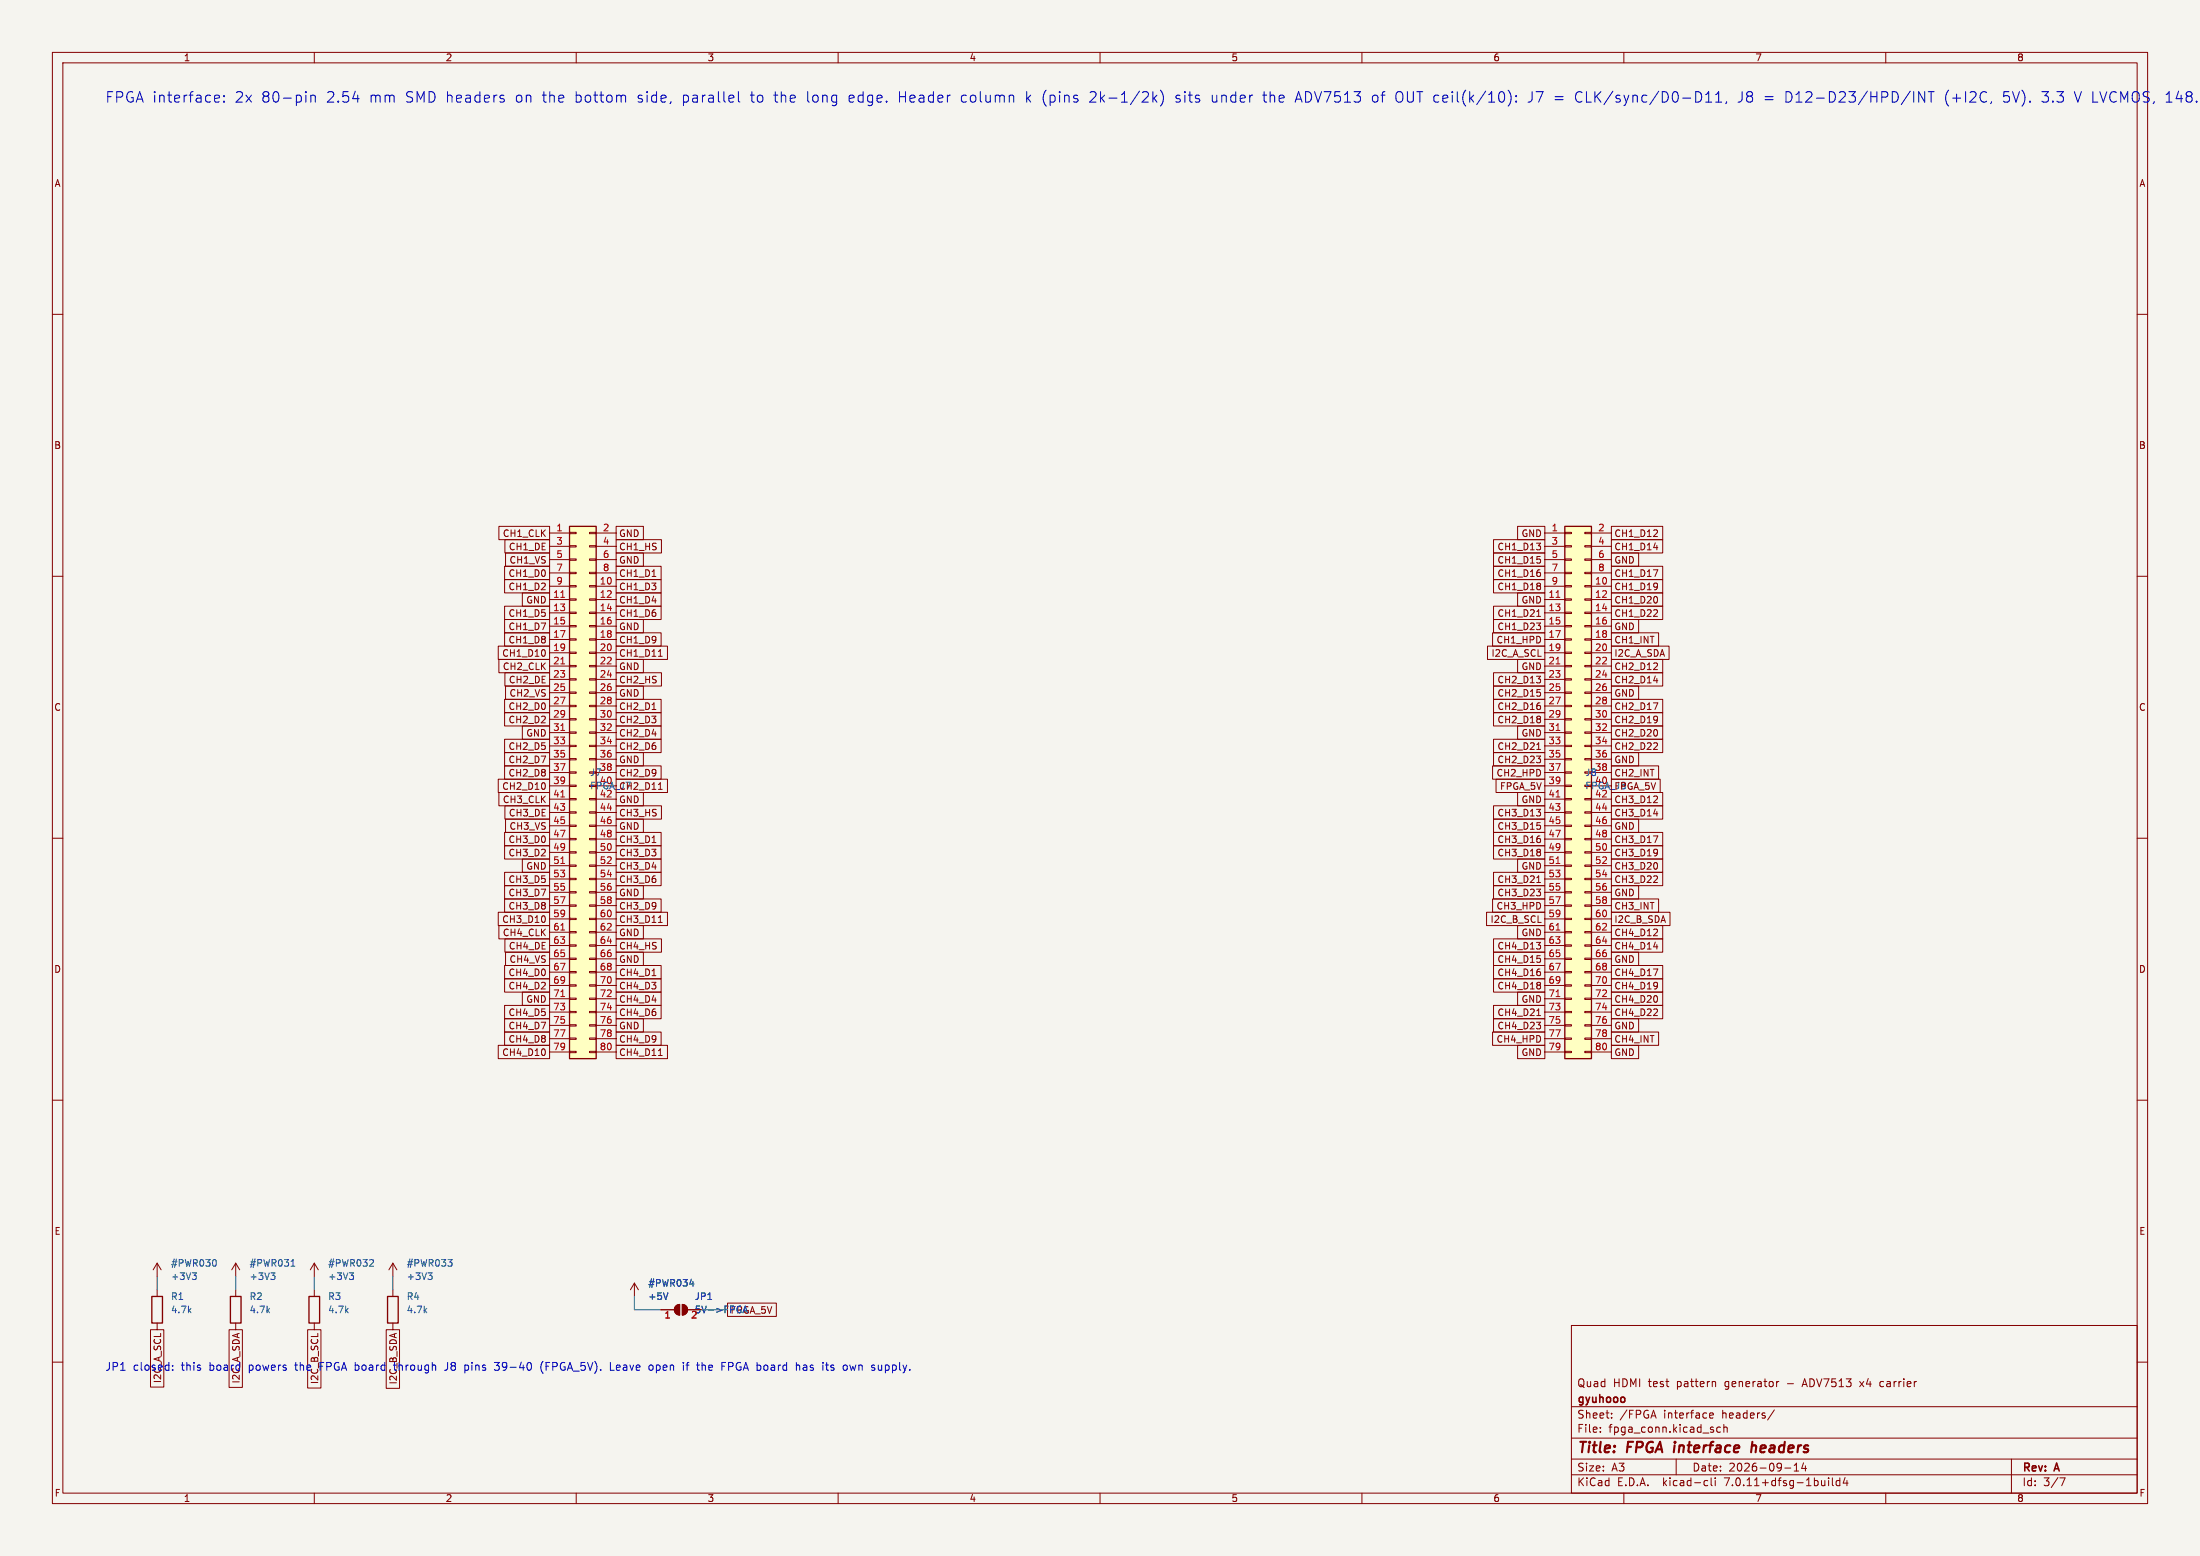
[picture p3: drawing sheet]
<svg xmlns="http://www.w3.org/2000/svg" width="420mm" height="297mm" viewBox="0 0 420 297" stroke-linecap="round" stroke-linejoin="round" font-family="sans-serif">
<path d="M0 0h420v297h-420z" fill="#f5f4ef" stroke="#f5f4ef" stroke-width=".19"/>
<g fill="none" stroke="#840000" stroke-width=".19">
<path d="M10 10h400v277h-400zM12 12h396v273h-396zM60 10v2M110 10v2M160 10v2M210 10v2M260 10v2M310 10v2M360 10v2M10 60h2M408 60h2M10 110h2"/>
<path d="M95.2 100.5h9.7v2.5h-9.7zM96.3 115.7h8.6v2.6h-8.6zM96.3 108.1h8.6v2.5h-8.6zM96.3 110.6h8.6v2.6h-8.6zM96.3 118.2h8.6v2.6h-8.6zM96.4 103h8.5v2.6h-8.5zM96.5 105.5h8.4v2.6h-8.4zM99.7 113.2h5.2v2.5h-5.2zM104.9 101.7h3.8M104.9 111.9h3.8M104.9 114.4h3.8M104.9 117h3.8"/>
<path d="M104.9 119.5h3.8M104.9 104.3h3.8M104.9 106.8h3.8M104.9 109.4h3.8M108.7 119.4h1.3v.2h-1.3zM108.7 116.9h1.3v.2h-1.3zM108.7 114.3h1.3v.3h-1.3zM108.7 111.8h1.3v.2h-1.3zM108.7 109.2h1.3v.3h-1.3zM108.7 106.7h1.3v.2h-1.3zM108.7 104.2h1.3v.2h-1.3zM108.7 101.6h1.3v.3h-1.3z"/>
<path d="M112.5 119.4h1.3v.2h-1.3zM112.5 116.9h1.3v.2h-1.3zM112.5 114.3h1.3v.3h-1.3zM112.5 111.8h1.3v.2h-1.3zM112.5 109.2h1.3v.3h-1.3zM112.5 106.7h1.3v.2h-1.3zM112.5 104.2h1.3v.2h-1.3zM112.5 101.6h1.3v.3h-1.3zM113.8 101.7h3.8M113.8 111.9h3.8M113.8 114.4h3.8M113.8 117h3.8"/>
<path d="M113.8 119.5h3.8M113.8 104.3h3.8M113.8 106.8h3.8M113.8 109.4h3.8M117.6 100.5h5.2v2.5h-5.2zM117.6 103h8.7v2.6h-8.7zM117.6 105.5h5.2v2.6h-5.2zM117.6 118.2h5.2v2.6h-5.2zM117.6 108.1h8.6v2.5h-8.6zM117.6 110.6h8.6v2.6h-8.6zM117.6 113.2h8.6v2.5h-8.6zM117.6 115.7h8.6v2.6h-8.6z"/>
<path d="M124.5 110h.7M285.1 110.6h9.8v2.6h-9.8zM285.1 115.7h9.8v2.6h-9.8zM285.1 118.2h9.8v2.6h-9.8zM285.1 103h9.8v2.6h-9.8zM285.1 105.5h9.8v2.6h-9.8zM285.1 108.1h9.8v2.5h-9.8zM289.7 113.2h5.2v2.5h-5.2zM289.7 100.5h5.2v2.5h-5.2zM293.3 118.9h.8l-.4 .5M293.3 103.7h.8l-.4 .5M293.4 117.7h.7"/>
<path d="M294 104.3v.5M294 106.8v.6M294 109.4v.5M294 111.4v.3M294 112v.4M294 119.5v.6M294.9 101.7h3.8M294.9 111.9h3.8M294.9 114.4h3.8M294.9 117h3.8M294.9 119.5h3.8M294.9 104.3h3.8"/>
<path d="M294.9 106.8h3.8M294.9 109.4h3.8M298.7 119.4h1.3v.2h-1.3zM298.7 116.9h1.3v.2h-1.3zM298.7 114.3h1.3v.3h-1.3zM298.7 111.8h1.3v.2h-1.3zM298.7 109.2h1.3v.3h-1.3zM298.7 106.7h1.3v.2h-1.3zM298.7 104.2h1.3v.2h-1.3zM298.7 101.6h1.3v.3h-1.3zM302.5 119.4h1.3v.2h-1.3zM302.5 116.9h1.3v.2h-1.3z"/>
<path d="M302.5 114.3h1.3v.3h-1.3zM302.5 111.8h1.3v.2h-1.3zM302.5 109.2h1.3v.3h-1.3zM302.5 106.7h1.3v.2h-1.3zM302.5 104.2h1.3v.2h-1.3zM302.5 101.6h1.3v.3h-1.3zM303.8 101.7h3.8M303.8 111.9h3.8M303.8 114.4h3.8M303.8 117h3.8M303.8 119.5h3.8M303.8 104.3h3.8"/>
<path d="M303.8 106.8h3.8M303.8 109.4h3.8M307.6 110.6h9.8v2.6h-9.8zM307.6 113.2h9.8v2.5h-9.8zM307.6 115.7h9.8v2.6h-9.8zM307.6 118.2h5.2v2.6h-5.2zM307.6 108.1h9.8v2.5h-9.8zM307.6 100.5h9.8v2.5h-9.8zM307.6 103h9.8v2.6h-9.8zM307.6 105.5h5.2v2.6h-5.2zM315.6 117.7h.8M315.6 108.8h.9l-.6 1.2"/>
<path d="M315.6 102.4h.8M315.7 104.5h.8M316.4 101.3v.4M316.4 111.4v.9M316.4 114.1v.8M316.4 116.5v.4M316.4 111.8v.2M408 110h2M95.1 123.3h9.8v2.6h-9.8zM95.2 125.9h9.7v2.5h-9.7zM96.3 133.5h8.6v2.5h-8.6zM96.3 120.8h8.6v2.5h-8.6z"/>
<path d="M96.3 136h8.6v2.6h-8.6zM96.4 128.4h8.5v2.6h-8.5zM96.5 130.9h8.4v2.6h-8.4zM99.7 138.6h5.2v2.5h-5.2zM104 124.2v.8M104.9 122.1h3.8M104.9 124.6h3.8M104.9 127.1h3.8M104.9 129.7h3.8M104.9 132.2h3.8M104.9 134.8h3.8M104.9 137.3h3.8"/>
<path d="M104.9 139.8h3.8M108.7 139.7h1.3v.3h-1.3zM108.7 137.2h1.3v.2h-1.3zM108.7 134.6h1.3v.3h-1.3zM108.7 132.1h1.3v.2h-1.3zM108.7 129.6h1.3v.2h-1.3zM108.7 127h1.3v.3h-1.3zM108.7 124.5h1.3v.2h-1.3zM108.7 121.9h1.3v.3h-1.3zM112.5 139.7h1.3v.3h-1.3zM112.5 137.2h1.3v.2h-1.3zM112.5 134.6h1.3v.3h-1.3z"/>
<path d="M112.5 132.1h1.3v.2h-1.3zM112.5 129.6h1.3v.2h-1.3zM112.5 127h1.3v.3h-1.3zM112.5 124.5h1.3v.2h-1.3zM112.5 121.9h1.3v.3h-1.3zM113.8 122.1h3.8M113.8 124.6h3.8M113.8 127.1h3.8M113.8 129.7h3.8M113.8 132.2h3.8M113.8 134.8h3.8M113.8 137.3h3.8"/>
<path d="M113.8 139.8h3.8M117.6 120.8h8.6v2.5h-8.6zM117.6 123.3h9.8v2.6h-9.8zM117.6 125.9h5.2v2.5h-5.2zM117.6 128.4h8.7v2.6h-8.7zM117.6 130.9h5.2v2.6h-5.2zM117.6 133.5h8.6v2.5h-8.6zM117.6 136h8.6v2.6h-8.6zM117.6 138.6h8.6v2.5h-8.6zM124.5 135.4h.7M125.7 125.3h.7M284 123.3h10.9v2.6h-10.9z"/>
<path d="M284.9 120.8h10v2.5h-10zM285.1 133.5h9.8v2.5h-9.8zM285.1 136h9.8v2.6h-9.8zM285.1 130.9h9.8v2.6h-9.8zM285.1 128.4h9.8v2.6h-9.8zM289.7 138.6h5.2v2.5h-5.2zM289.7 125.9h5.2v2.5h-5.2zM293.3 129.1h.8l-.4 .5M294 134.8v.5M294 129.7v.5M294 132.2v.6M294 136.8v.3"/>
<path d="M294 137.4v.4M294.9 122.1h3.8M294.9 124.6h3.8M294.9 127.1h3.8M294.9 129.7h3.8M294.9 132.2h3.8M294.9 134.8h3.8M294.9 137.3h3.8M294.9 139.8h3.8M298.7 139.7h1.3v.3h-1.3zM298.7 137.2h1.3v.2h-1.3zM298.7 134.6h1.3v.3h-1.3z"/>
<path d="M298.7 132.1h1.3v.2h-1.3zM298.7 129.6h1.3v.2h-1.3zM298.7 127h1.3v.3h-1.3zM298.7 124.5h1.3v.2h-1.3zM298.7 121.9h1.3v.3h-1.3zM302.5 139.7h1.3v.3h-1.3zM302.5 137.2h1.3v.2h-1.3zM302.5 134.6h1.3v.3h-1.3zM302.5 132.1h1.3v.2h-1.3zM302.5 129.6h1.3v.2h-1.3zM302.5 127h1.3v.3h-1.3zM302.5 124.5h1.3v.2h-1.3z"/>
<path d="M302.5 121.9h1.3v.3h-1.3zM303.8 122.1h3.8M303.8 124.6h3.8M303.8 127.1h3.8M303.8 129.7h3.8M303.8 132.2h3.8M303.8 134.8h3.8M303.8 137.3h3.8M303.8 139.8h3.8M307.6 133.5h9.8v2.5h-9.8zM307.6 130.9h5.2v2.6h-5.2zM307.6 128.4h9.8v2.6h-9.8z"/>
<path d="M307.6 136h9.8v2.6h-9.8zM307.6 138.6h9.8v2.5h-9.8zM307.6 120.8h9v2.5h-9zM307.6 123.3h11v2.6h-11zM307.6 125.9h9.8v2.5h-9.8zM315.6 134.2h.9l-.6 1.2M315.6 127.8h.8M315.7 129.9h.8M316.4 136.8v.9M316.4 126.7v.4M316.4 139.5v.8M316.4 137.2v.2"/>
<path d="M10 160h2M95.1 148.7h9.8v2.6h-9.8zM95.2 151.3h9.7v2.5h-9.7zM96.3 141.1h8.6v2.6h-8.6zM96.3 143.6h8.6v2.6h-8.6zM96.3 146.2h8.6v2.5h-8.6zM96.3 158.9h8.6v2.5h-8.6zM96.4 153.8h8.5v2.6h-8.5zM96.5 156.3h8.4v2.6h-8.4zM104 149.6v.8M104.9 142.4h3.8M104.9 144.9h3.8"/>
<path d="M104.9 147.5h3.8M104.9 150h3.8M104.9 152.5h3.8M104.9 155.1h3.8M104.9 157.6h3.8M108.7 157.5h1.3v.2h-1.3zM108.7 155h1.3v.2h-1.3zM108.7 152.4h1.3v.3h-1.3zM108.7 149.9h1.3v.2h-1.3zM108.7 147.3h1.3v.3h-1.3zM108.7 144.8h1.3v.2h-1.3zM108.7 142.3h1.3v.2h-1.3z"/>
<path d="M112.5 157.5h1.3v.2h-1.3zM112.5 155h1.3v.2h-1.3zM112.5 152.4h1.3v.3h-1.3zM112.5 144.8h1.3v.2h-1.3zM112.5 142.3h1.3v.2h-1.3zM113.8 142.4h3.8M113.8 144.9h3.8M113.8 147.5h3.8M113.8 150h3.8M113.8 152.5h3.8M113.8 155.1h3.8M113.8 157.6h3.8"/>
<path d="M117.6 143.6h5.2v2.6h-5.2zM117.6 146.2h8.6v2.5h-8.6zM117.6 141.1h8.6v2.6h-8.6zM117.6 158.9h8.6v2.5h-8.6zM117.6 156.3h5.2v2.6h-5.2zM117.6 153.8h8.7v2.6h-8.7zM117.6 151.3h5.2v2.5h-5.2zM117.6 148.7h9.8v2.6h-9.8zM125.7 150.7h.7M284.9 146.2h10v2.5h-10zM285.1 143.6h9.8v2.6h-9.8zM285.1 141.1h9.8v2.6h-9.8z"/>
<path d="M285.1 153.8h9.8v2.6h-9.8zM285.1 156.3h9.8v2.6h-9.8zM285.1 158.9h9.8v2.5h-9.8zM285.6 148.7h9.3v2.6h-9.3zM289.7 151.3h5.2v2.5h-5.2zM293.3 144.3h.8l-.4 .5M293.3 154.5h.8l-.4 .5M293.4 143.1h.7M294 144.9v.6M294 155.1v.5M294 157.6v.6M294.9 142.4h3.8"/>
<path d="M294.9 144.9h3.8M294.9 147.5h3.8M294.9 150h3.8M294.9 152.5h3.8M294.9 155.1h3.8M294.9 157.6h3.8M298.7 157.5h1.3v.2h-1.3zM298.7 155h1.3v.2h-1.3zM298.7 152.4h1.3v.3h-1.3zM298.7 149.9h1.3v.2h-1.3zM298.7 147.3h1.3v.3h-1.3zM298.7 144.8h1.3v.2h-1.3z"/>
<path d="M298.7 142.3h1.3v.2h-1.3zM302.5 157.5h1.3v.2h-1.3zM302.5 155h1.3v.2h-1.3zM302.5 152.4h1.3v.3h-1.3zM302.5 144.8h1.3v.2h-1.3zM302.5 142.3h1.3v.2h-1.3zM303.8 142.4h3.8M303.8 144.9h3.8M303.8 147.5h3.8M303.8 150h3.8M303.8 152.5h3.8M303.8 155.1h3.8"/>
<path d="M303.8 157.6h3.8M307.6 156.3h5.2v2.6h-5.2zM307.6 146.2h9v2.5h-9zM307.6 141.1h9.8v2.6h-9.8zM307.6 143.6h5.2v2.6h-5.2zM307.6 148.7h9.3v2.6h-9.3zM307.6 151.3h9.8v2.5h-9.8zM307.6 153.8h9.8v2.6h-9.8zM307.6 158.9h9.8v2.5h-9.8zM315.6 143.1h.8M315.6 153.2h.8M315.6 159.6h.9l-.6 1.2"/>
<path d="M315.7 155.3h.8M316.4 141.9v.4M316.4 152.1v.4M408 160h2M95.1 174.1h9.8v2.6h-9.8zM95.2 176.7h9.7v2.5h-9.7zM96.3 161.4h8.6v2.6h-8.6zM96.3 166.5h8.6v2.6h-8.6zM96.3 169h8.6v2.6h-8.6zM96.3 171.6h8.6v2.5h-8.6zM96.4 179.2h8.5v2.6h-8.5zM99.7 164h5.2v2.5h-5.2z"/>
<path d="M104 175v.8M104.9 160.2h3.8M104.9 162.7h3.8M104.9 165.2h3.8M104.9 167.8h3.8M104.9 170.3h3.8M104.9 172.9h3.8M104.9 175.4h3.8M104.9 177.9h3.8M108.7 177.8h1.3v.3h-1.3zM108.7 175.3h1.3v.2h-1.3zM108.7 172.7h1.3v.3h-1.3z"/>
<path d="M108.7 170.2h1.3v.2h-1.3zM108.7 167.7h1.3v.2h-1.3zM108.7 165.1h1.3v.3h-1.3zM108.7 162.6h1.3v.2h-1.3zM108.7 160h1.3v.3h-1.3zM112.5 177.8h1.3v.3h-1.3zM112.5 175.3h1.3v.2h-1.3zM112.5 172.7h1.3v.3h-1.3zM112.5 170.2h1.3v.2h-1.3zM112.5 167.7h1.3v.2h-1.3zM112.5 165.1h1.3v.3h-1.3zM112.5 162.6h1.3v.2h-1.3z"/>
<path d="M112.5 160h1.3v.3h-1.3zM113.8 160.2h3.8M113.8 162.7h3.8M113.8 165.2h3.8M113.8 167.8h3.8M113.8 170.3h3.8M113.8 172.9h3.8M113.8 175.4h3.8M113.8 177.9h3.8M117.6 176.7h5.2v2.5h-5.2zM117.6 179.2h8.7v2.6h-8.7zM117.6 169h5.2v2.6h-5.2z"/>
<path d="M117.6 164h8.6v2.5h-8.6zM117.6 161.4h8.6v2.6h-8.6zM117.6 166.5h8.6v2.6h-8.6zM117.6 171.6h8.6v2.5h-8.6zM117.6 174.1h9.8v2.6h-9.8zM124.5 160.8h.7M125.7 176.1h.7M283.8 174.1h11.1v2.6h-11.1zM284.9 171.6h10v2.5h-10zM285.1 161.4h9.8v2.6h-9.8zM285.1 166.5h9.8v2.6h-9.8zM285.1 169h9.8v2.6h-9.8z"/>
<path d="M285.1 179.2h9.8v2.6h-9.8zM289.7 164h5.2v2.5h-5.2zM289.7 176.7h5.2v2.5h-5.2zM293.3 169.7h.8l-.4 .5M293.3 179.9h.8l-.4 .5M293.4 168.5h.7M294 160.2v.5M294 162.2v.3M294 162.8v.4M294 170.3v.6M294.9 160.2h3.8M294.9 162.7h3.8"/>
<path d="M294.9 165.2h3.8M294.9 167.8h3.8M294.9 170.3h3.8M294.9 172.9h3.8M294.9 175.4h3.8M294.9 177.9h3.8M298.7 177.8h1.3v.3h-1.3zM298.7 175.3h1.3v.2h-1.3zM298.7 172.7h1.3v.3h-1.3zM298.7 170.2h1.3v.2h-1.3zM298.7 167.7h1.3v.2h-1.3zM298.7 165.1h1.3v.3h-1.3z"/>
<path d="M298.7 162.6h1.3v.2h-1.3zM298.7 160h1.3v.3h-1.3zM302.5 177.8h1.3v.3h-1.3zM302.5 175.3h1.3v.2h-1.3zM302.5 172.7h1.3v.3h-1.3zM302.5 170.2h1.3v.2h-1.3zM302.5 167.7h1.3v.2h-1.3zM302.5 165.1h1.3v.3h-1.3zM302.5 162.6h1.3v.2h-1.3zM302.5 160h1.3v.3h-1.3zM303.8 160.2h3.8M303.8 162.7h3.8"/>
<path d="M303.8 165.2h3.8M303.8 167.8h3.8M303.8 170.3h3.8M303.8 172.9h3.8M303.8 175.4h3.8M303.8 177.9h3.8M307.6 161.4h9.8v2.6h-9.8zM307.6 164h9.8v2.5h-9.8zM307.6 166.5h9.8v2.6h-9.8zM307.6 169h5.2v2.6h-5.2zM307.6 171.6h9v2.5h-9zM307.6 174.1h11.2v2.6h-11.2z"/>
<path d="M307.6 176.7h9.8v2.5h-9.8zM307.6 179.2h9.8v2.6h-9.8zM315.6 168.5h.8M315.6 178.6h.8M316.4 162.2v.9M316.4 164.9v.8M316.4 167.3v.4M316.4 177.5v.4M316.4 162.6v.2M95.1 199.5h9.8v2.6h-9.8zM96.3 191.9h8.6v2.6h-8.6zM96.3 194.4h8.6v2.6h-8.6z"/>
<path d="M96.3 197h8.6v2.5h-8.6zM96.3 186.8h8.6v2.6h-8.6zM96.3 184.3h8.6v2.5h-8.6zM96.5 181.7h8.4v2.6h-8.4zM99.7 189.4h5.2v2.5h-5.2zM104.9 180.5h3.8M104.9 183h3.8M104.9 185.6h3.8M104.9 188.1h3.8M104.9 190.6h3.8M104.9 193.2h3.8M104.9 195.7h3.8"/>
<path d="M104.9 198.3h3.8M108.7 198.1h1.3v.3h-1.3zM108.7 195.6h1.3v.2h-1.3zM108.7 193.1h1.3v.2h-1.3zM108.7 190.5h1.3v.3h-1.3zM108.7 188h1.3v.2h-1.3zM108.7 185.4h1.3v.3h-1.3zM108.7 182.9h1.3v.2h-1.3zM108.7 180.4h1.3v.2h-1.3zM112.5 198.1h1.3v.3h-1.3zM112.5 195.6h1.3v.2h-1.3zM112.5 193.1h1.3v.2h-1.3z"/>
<path d="M112.5 190.5h1.3v.3h-1.3zM112.5 188h1.3v.2h-1.3zM112.5 185.4h1.3v.3h-1.3zM112.5 182.9h1.3v.2h-1.3zM112.5 180.4h1.3v.2h-1.3zM113.8 180.5h3.8M113.8 183h3.8M113.8 185.6h3.8M113.8 188.1h3.8M113.8 190.6h3.8M113.8 193.2h3.8M113.8 195.7h3.8"/>
<path d="M113.8 198.3h3.8M117.6 194.4h5.2v2.6h-5.2zM117.6 181.7h5.2v2.6h-5.2zM117.6 184.3h8.6v2.5h-8.6zM117.6 186.8h8.6v2.6h-8.6zM117.6 189.4h8.6v2.5h-8.6zM117.6 191.9h8.6v2.6h-8.6zM117.6 197h8.6v2.5h-8.6zM117.6 199.5h9.8v2.6h-9.8zM124.5 186.2h.7M284.9 197h10v2.5h-10zM285.1 191.9h9.8v2.6h-9.8z"/>
<path d="M285.1 194.4h9.8v2.6h-9.8zM285.1 186.8h9.8v2.6h-9.8zM285.1 181.7h9.8v2.6h-9.8zM285.1 184.3h9.8v2.5h-9.8zM289.7 189.4h5.2v2.5h-5.2zM289.7 199.5h5.2v2.6h-5.2zM293.3 195.1h.8l-.4 .5M293.4 193.9h.7M294 180.5v.5M294 183v.6M294 185.6v.5M294 187.6v.3"/>
<path d="M294 188.2v.4M294 195.7v.6M294.9 180.5h3.8M294.9 183h3.8M294.9 185.6h3.8M294.9 188.1h3.8M294.9 190.6h3.8M294.9 193.2h3.8M294.9 195.7h3.8M294.9 198.3h3.8M298.7 198.1h1.3v.3h-1.3zM298.7 195.6h1.3v.2h-1.3z"/>
<path d="M298.7 193.1h1.3v.2h-1.3zM298.7 190.5h1.3v.3h-1.3zM298.7 188h1.3v.2h-1.3zM298.7 185.4h1.3v.3h-1.3zM298.7 182.9h1.3v.2h-1.3zM298.7 180.4h1.3v.2h-1.3zM302.5 198.1h1.3v.3h-1.3zM302.5 195.6h1.3v.2h-1.3zM302.5 193.1h1.3v.2h-1.3zM302.5 190.5h1.3v.3h-1.3zM302.5 188h1.3v.2h-1.3zM302.5 185.4h1.3v.3h-1.3z"/>
<path d="M302.5 182.9h1.3v.2h-1.3zM302.5 180.4h1.3v.2h-1.3zM303.8 180.5h3.8M303.8 183h3.8M303.8 185.6h3.8M303.8 188.1h3.8M303.8 190.6h3.8M303.8 193.2h3.8M303.8 195.7h3.8M303.8 198.3h3.8M307.6 197h9v2.5h-9zM307.6 184.3h9.8v2.5h-9.8z"/>
<path d="M307.6 186.8h9.8v2.6h-9.8zM307.6 189.4h9.8v2.5h-9.8zM307.6 191.9h9.8v2.6h-9.8zM307.6 194.4h5.2v2.6h-5.2zM307.6 199.5h5.2v2.6h-5.2zM307.6 181.7h5.2v2.6h-5.2zM315.6 193.9h.8M315.6 185h.9l-.6 1.2M315.7 180.7h.8M316.4 187.6v.9M316.4 190.3v.8M316.4 192.7v.4"/>
<path d="M316.4 188v.2M10 210h2M104 200.4v.8M104.9 200.8h3.8M108.7 200.7h1.3v.2h-1.3zM112.5 200.7h1.3v.2h-1.3zM113.8 200.8h3.8M125.7 201.5h.7M294.9 200.8h3.8M298.7 200.7h1.3v.2h-1.3zM302.5 200.7h1.3v.2h-1.3zM303.8 200.8h3.8"/>
<path d="M408 210h2M10 260h2M28.7 253.8h2.6v11h-2.6zM30 241.1v2.6M30 246.2v1.3M30 252.5v1.3M30 241.1l-.8 1.3M30 241.1l.8 1.3M43.7 253.8h2.6v11h-2.6zM45 241.1v2.6M45 246.2v1.3M45 252.5v1.3"/>
<path d="M45 241.1l-.8 1.3M45 241.1l.8 1.3M58.7 253.8h2.6v11.1h-2.6zM60 241.1v2.6M60 246.2v1.3M60 252.5v1.3M60 241.1l-.8 1.3M60 241.1l.8 1.3M73.7 253.8h2.6v11.2h-2.6zM75 241.1v2.6M75 246.2v1.3M75 252.5v1.3"/>
<path d="M75 241.1l-.8 1.3M75 241.1l.8 1.3M121.1 244.9l-.8 1.3M121.1 244.9v2.6M121.1 244.9l.8 1.3M126.2 250h2.5M129.1 249.3l.6-.3v2a1.02 1.02 0 0 1-.9-.6 1.02 1.02 0 0 1 .3-1.1zM130.3 249a1.02 1.02 0 0 1 1 1 1.02 1.02 0 0 1-1 1zM131.3 250h2.5M138.9 248.7h9.3v2.6h-9.3zM300 253h108v32h-108zM408 260h2"/>
<path d="M300 278.5h108M300 274.5h108M300 268.5h108M305.5 273.2v.2M305.5 272.5v.1M307.7 270.5v.2M307.7 269.8v.1M320 278.5v3M326.4 270.2l.7-.2-.1-.2-.4-.1-.2 .2v.7h.6M327.3 263.7l.2 .2v.8M328.4 272.5l-.4-.1-.3 .3 .2 .6h.5M329.1 272.5l.2-.1 .4 .1v.9"/>
<path d="M329.1 271.9v1.5M338.7 269.1l-1.3 1.9M339.6 263.7l-.3 .1-.1 .2M342.5 279.7l.4-.4v1.5M344.3 279.2l-.4 1.1h1M344.7 279.8v1M355 263.7l.8 1M355.8 263.7l-.8 1M359.2 263.7l-.3 .3v.4l.3 .3M384 278.5v6.5M60 285v2M110 285v2"/>
<path d="M160 285v2M210 285v2M260 285v2M300 281.5h108M310 285v2M325.6 282.6l.4 .1M326 283.5l-.4 .1M326.7 282.1v1.3l.2 .2M327.4 282.1v.1M327.4 282.6v1M340.7 280.2h1.2M342.5 280.8h.9"/>
<path d="M349.1 282.1v.1M349.1 282.6v1M349.8 282.1v1.3l.2 .2M351.2 282.7l-.4-.1-.3 .3 .2 .6h.5M351.2 282.1v1.5M352.2 282l-.3 1.1h.9M352.6 282.6v1M360 285v2M393.2 282.1h1l-.6 1.5"/>
</g>
<path d="M319.7 275.9l-.2 1.3M334.5 275.2l-.2 2M335.2 276a.57 .57 0 0 0-.8 .1M335.3 276.2l-.2 1" fill="none" stroke="#840000" stroke-width=".4"/>
<path d="M108.7 100.5h5.1v101.6h-5.1zM298.7 100.5h5.1v101.6h-5.1zM29 247.5h2v5h-2zM44 247.5h2v5h-2zM59 247.5h2v5h-2zM74 247.5h2v5h-2z" fill="none" stroke="#840000" stroke-width=".25"/>
<g fill="none" stroke="#006464" stroke-width=".19">
<path d="M36.7 243h.8l-.4 .4M37.2 243.4l.3 .3v.3l-.3 .2M41.1 240.5l.2 .4-.2 .7M51.7 243h.8l-.4 .4M52.2 243.4l.3 .3v.3l-.3 .2M55.6 241.7h.7M55.8 240.6l.1-.2v1.3M66.7 243h.8l-.4 .4M67.2 243.4l.3 .3v.3l-.3 .2M71.1 240.4l.2 .3-.1 .3-.7 .7h.8M81.7 243h.8l-.4 .4M82.2 243.4l.3 .3v.3l-.3 .2"/>
<path d="M85.5 240.4h.8l-.4 .5M86.1 240.9l.2 .2v.3l-.2 .3M127.5 246.8l-.4 1.2M131.7 245.1h.8M132.3 244.7v.8"/>
</g>
<g fill="#840000" stroke="#840000" stroke-width=".19">
<path d="M129.1 249.3l.6-.3v2a1.02 1.02 0 0 1-.9-.6 1.02 1.02 0 0 1 .3-1.1z"/>
<path d="M130.3 249a1.02 1.02 0 0 1 1 1 1.02 1.02 0 0 1-1 1z"/>
</g>
<g fill="#ffffc2" stroke="#ffffc2" stroke-width=".19">
<path d="M108.7 100.5h5.1v101.6h-5.1z"/>
<path d="M298.7 100.5h5.1v101.6h-5.1z"/>
</g>
<g fill="none" stroke="#a90000" stroke-width=".19">
<path d="M107.1 114h.7M297.1 114h.7M107.1 126.7h.7M107.1 139.4h.7M297.1 126.7h.7M297.1 139.4h.7M107.1 152.1h.7M297.1 152.1h.7M107.1 164.8h.7M107.1 177.5h.7M297.1 164.8h.7M297.1 177.5h.7"/>
<path d="M107.1 190.2h.7M297.1 190.2h.7"/>
</g>
<g fill="none" stroke="#0000c2" stroke-width=".19">
<path d="M41.1 19.4h.7M41.1 18.3l.5-.1 .2 .1 .1 .3-.9 .2M42.8 19.3v.2M42.8 18.3v.2M58.4 17.5v.2M59.3 18.4a.5 .5 0 0 1 .9 .1v1M59.3 18.2v1.3M96.2 18.9v.5M119.1 18.2l.3 .3v1M141 17.5v1.7l.2 .3M220.1 17.5v2M220.3 18.7l.6 .8"/>
<path d="M220.9 18.2l-.8 .7M221.5 17.2a2.29 2.29 0 0 1 0 3.1M241.1 18.2h.7M247.4 18.9h1M247.9 17.5l-.7 2M262.2 18.3l-.2 .2v.6l.2 .3M266.8 17.6a1.43 1.43 0 0 0 0 1.8M287.9 17.2a2.29 2.29 0 0 1 0 3.1M289.4 19.3l.1 .1-.1 .1M289.4 19.3v.2M289.4 18.3v.2M289.4 18.3l.1 .1-.1 .1"/>
<path d="M292.2 19.4l-.5 .1M296.9 18.5h1.5M296.9 19h1.5M301.4 17.5a1.08 1.08 0 0 0-.6 1 1.08 1.08 0 0 0 .6 1M325.6 19.5h1.2M325.8 18l.4-.5v2M327.5 19.5h1.2M327.5 18.1l.6-.6v2M329.6 19.4l-.2 .4M332.5 19.2l-.2 .2-.5 .1M337 18.5h1.5M337 19h1.5"/>
<path d="M341.7 17.6l-.7-.1v2l.7-.1M366.3 17.5l1.1 2v-2M368.1 17.5h1.1M368.7 17.5v2M372 17.2a2.29 2.29 0 0 0 0 3.1M382.5 19.3l.3 .2h.4M383.5 17.5h-.9l-.1 1 .3-.2h.4M389.8 19.3l.3 .2h.6M389.8 17.5h1.3l-.7 .8h.3M396 17.5l.7 2 .6-2M103.7 259.8a1.72 1.72 0 0 0 0 2.3M33 261.4v.2"/>
<path d="M33 260.6v.2M85.4 261.3l-.5 .3M88.7 261.5h.6M88.7 260.6h.6M94.4 261.4l.2 .2 .6-.1M94.4 260.1h.9l-.5 .5 .4 .1M116.5 261.6h.7M124.4 260.6l.3 .2v.5l-.3 .3M131 260.6h.5M131.5 260.1l-.3 .2v1.3M134.1 260.6h.5M139.1 260.8h.6"/>
<path d="M139.7 260.1h-.6v1.5M153.4 260.6h.4l.2 .2M154 260.9l-.5 .1a.29 .29 0 0 0-.2 .3 .29 .29 0 0 0 .2 .3l.5-.1M159.2 260.6h-.4l-.2 .2 .6 .5M159.2 261.3l-.2 .3-.4-.1M163.4 260.6l-.3 1-.3-.8-.3 .8M168.3 260.6v1M168.3 261.4l-.1 .1"/>
</g>
<path d="M30 243.7v2.5M45 243.7v2.5M60 243.7v2.5M75 243.7v2.5M121.1 247.5v2.5h5.1M133.8 250h5.1" fill="none" stroke="#009600" stroke-width=".19"/>
<g font-size="2.8" fill="#0000c2">
<text x="20" y="19.8">FPGA interface:</text>
<text x="44.8" y="19.8">2x</text>
<text x="49.9" y="19.8">80-pin</text>
<text x="62.3" y="19.8">2.54</text>
<text x="70.6" y="19.8">mm</text>
<text x="77.5" y="19.8">SMD headers</text>
<text x="98.6" y="19.8">on</text>
<text x="103.8" y="19.8">the</text>
<text x="110" y="19.8">bottom</text>
<text x="122" y="19.8">side,</text>
<text x="130.6" y="19.8">parallel</text>
<text x="143.7" y="19.8">to</text>
<text x="148.2" y="19.8">the</text>
<text x="154.5" y="19.8">long</text>
<text x="162.5" y="19.8">edge.</text>
<text x="172.1" y="19.8">Header</text>
<text x="184.1" y="19.8">column</text>
<text x="196.5" y="19.8">k (pins</text>
<text x="208.8" y="19.8">2k-1/2k)</text>
<text x="225.3" y="19.8">sits</text>
<text x="232.2" y="19.8">under</text>
<text x="242.1" y="19.8">the</text>
<text x="248.4" y="19.8">ADV7513</text>
<text x="263" y="19.8">of</text>
<text x="267.5" y="19.8">OUT ceil(k/10):</text>
<text x="293" y="19.8">J7</text>
<text x="302.1" y="19.8">CLK/sync/D0-D11,</text>
<text x="333.3" y="19.8">J8</text>
<text x="342.3" y="19.8">D12-D23/HPD/INT</text>
<text x="372.9" y="19.8">(+I2C,</text>
<text x="384.1" y="19.8">5V).</text>
<text x="391.5" y="19.8">3.3</text>
<text x="397.9" y="19.8">V LVCMOS, 148.5</text>
</g>
<g font-size="2.8" fill="#840000">
<text x="301" y="277.9">Title:</text>
<text x="310.6" y="277.9">FPGA</text>
<text x="320.4" y="277.9">interface</text>
<text x="336" y="277.9">headers</text>
</g>
<g font-size="2.1" fill="#0000c2">
<text x="20" y="261.8">JP1</text>
<text x="25.4" y="261.8">closed:</text>
<text x="34.7" y="261.8">this</text>
<text x="40.1" y="261.8">board</text>
<text x="47.8" y="261.8">powers</text>
<text x="56.8" y="261.8">the</text>
<text x="61.6" y="261.8">FPGA board</text>
<text x="76.1" y="261.8">through</text>
<text x="86" y="261.8">J8</text>
<text x="89.9" y="261.8">pins</text>
<text x="95.8" y="261.8">39-40</text>
<text x="104.7" y="261.8">(FPGA_5V).</text>
<text x="118.1" y="261.8">Leave</text>
<text x="125.7" y="261.8">open</text>
<text x="132.4" y="261.8">if</text>
<text x="135.2" y="261.8">the</text>
<text x="140" y="261.8">FPGA board</text>
<text x="154.6" y="261.8">has</text>
<text x="159.8" y="261.8">its</text>
<text x="163.9" y="261.8">own</text>
<text x="169.5" y="261.8">supply.</text>
</g>
<g font-size="2.1" fill="#840000">
<text x="301" y="268.2">gyuhooo</text>
<text x="301" y="265">Quad</text>
<text x="307.9" y="265">HDMI test</text>
<text x="320.2" y="265">pattern</text>
<text x="329.5" y="265">generator</text>
<text x="341.6" y="265">-</text>
<text x="344.7" y="265">ADV7513</text>
<text x="355.8" y="265">x4</text>
<text x="359.7" y="265">carrier</text>
<text x="301" y="273.7">File:</text>
<text x="301" y="271">Sheet:</text>
<text x="307.1" y="273.7">fpga_conn.kicad_sch</text>
<text x="309.2" y="271">/FPGA</text>
<text x="317.7" y="271">interface</text>
<text x="328.9" y="271">headers/</text>
<text x="301" y="281.1">Size:</text>
<text x="307.6" y="281.1">A3</text>
<text x="323" y="281.1">Date:</text>
<text x="330" y="281.1">2026-09-14</text>
<text x="386" y="281.3">Rev:</text>
<text x="392.4" y="281.3">A</text>
<text x="301" y="283.9">KiCad</text>
<text x="308.7" y="283.9">E.D.A.</text>
<text x="317.6" y="283.9">kicad-cli</text>
<text x="329.5" y="283.9">7.0.11+dfsg-1build4</text>
<text x="386" y="283.9">Id:</text>
<text x="390.1" y="283.9">3/7</text>
</g>
<g font-size="1.8" fill="#840000">
<text x="35" y="11.9">1</text>
<text x="85" y="11.9">2</text>
<text x="135" y="11.9">3</text>
<text x="185" y="11.9">4</text>
<text x="235" y="11.9">5</text>
<text x="285" y="11.9">6</text>
<text x="335" y="11.9">7</text>
<text x="385" y="11.9">8</text>
<text x="10.3" y="35.9">A</text>
<text x="408.3" y="35.9">A</text>
<text x="10.3" y="85.9">B</text>
<text x="408.2" y="85.9">B</text>
<text x="95.9" y="102.7">CH1_CLK</text>
<text x="97" y="105.2">CH1_DE</text>
<text x="97.2" y="107.8">CH1_VS</text>
<text x="118.1" y="102.7">GND</text>
<text x="118.1" y="105.2">CH1_HS</text>
<text x="118.1" y="107.8">GND</text>
<text x="285.8" y="105.2">CH1_D13</text>
<text x="285.8" y="107.8">CH1_D15</text>
<text x="290.4" y="102.7">GND</text>
<text x="308.1" y="102.7">CH1_D12</text>
<text x="308.1" y="105.2">CH1_D14</text>
<text x="308.1" y="107.8">GND</text>
<text x="97" y="110.3">CH1_D0</text>
<text x="97" y="112.9">CH1_D2</text>
<text x="118.1" y="110.3">CH1_D1</text>
<text x="118.1" y="112.9">CH1_D3</text>
<text x="285.8" y="112.9">CH1_D18</text>
<text x="285.8" y="110.3">CH1_D16</text>
<text x="308.1" y="112.9">CH1_D19</text>
<text x="308.1" y="110.3">CH1_D17</text>
<text x="97" y="117.9">CH1_D5</text>
<text x="100.4" y="115.4">GND</text>
<text x="118.1" y="115.4">CH1_D4</text>
<text x="118.1" y="117.9">CH1_D6</text>
<text x="285.8" y="117.9">CH1_D21</text>
<text x="290.4" y="115.4">GND</text>
<text x="308.1" y="115.4">CH1_D20</text>
<text x="308.1" y="117.9">CH1_D22</text>
<text x="95.8" y="125.6">CH1_D10</text>
<text x="97" y="123">CH1_D8</text>
<text x="97" y="120.5">CH1_D7</text>
<text x="118.1" y="123">CH1_D9</text>
<text x="118.1" y="125.6">CH1_D11</text>
<text x="118.1" y="120.5">GND</text>
<text x="284.6" y="125.6">I2C_A_SCL</text>
<text x="285.6" y="123">CH1_HPD</text>
<text x="285.8" y="120.5">CH1_D23</text>
<text x="308.1" y="123">CH1_INT</text>
<text x="308.1" y="120.5">GND</text>
<text x="308.1" y="125.6">I2C_A_SDA</text>
<text x="95.9" y="128.1">CH2_CLK</text>
<text x="97" y="130.6">CH2_DE</text>
<text x="118.1" y="128.1">GND</text>
<text x="118.1" y="130.6">CH2_HS</text>
<text x="285.8" y="130.6">CH2_D13</text>
<text x="290.4" y="128.1">GND</text>
<text x="308.1" y="130.6">CH2_D14</text>
<text x="308.1" y="128.1">CH2_D12</text>
<text x="10.3" y="135.9">C</text>
<text x="97" y="135.7">CH2_D0</text>
<text x="97.2" y="133.2">CH2_VS</text>
<text x="118.1" y="133.2">GND</text>
<text x="118.1" y="135.7">CH2_D1</text>
<text x="285.8" y="135.7">CH2_D16</text>
<text x="285.8" y="133.2">CH2_D15</text>
<text x="308.1" y="135.7">CH2_D17</text>
<text x="308.1" y="133.2">GND</text>
<text x="408.2" y="135.9">C</text>
<text x="97" y="138.3">CH2_D2</text>
<text x="97" y="143.3">CH2_D5</text>
<text x="100.4" y="140.8">GND</text>
<text x="118.1" y="138.3">CH2_D3</text>
<text x="118.1" y="140.8">CH2_D4</text>
<text x="118.1" y="143.3">CH2_D6</text>
<text x="285.8" y="143.3">CH2_D21</text>
<text x="285.8" y="138.3">CH2_D18</text>
<text x="290.4" y="140.8">GND</text>
<text x="308.1" y="138.3">CH2_D19</text>
<text x="308.1" y="140.8">CH2_D20</text>
<text x="308.1" y="143.3">CH2_D22</text>
<text x="97" y="145.9">CH2_D7</text>
<text x="97" y="148.4">CH2_D8</text>
<text x="118.1" y="145.9">GND</text>
<text x="118.1" y="148.4">CH2_D9</text>
<text x="285.6" y="148.4">CH2_HPD</text>
<text x="285.8" y="145.9">CH2_D23</text>
<text x="308.1" y="148.4">CH2_INT</text>
<text x="308.1" y="145.9">GND</text>
<text x="95.8" y="151">CH2_D10</text>
<text x="95.9" y="153.5">CH3_CLK</text>
<text x="118.1" y="153.5">GND</text>
<text x="118.1" y="151">CH2_D11</text>
<text x="286.3" y="151">FPGA_5V</text>
<text x="290.4" y="153.5">GND</text>
<text x="302.5" y="150.9">FPGA_J8</text>
<text x="308.1" y="151">FPGA_5V</text>
<text x="308.1" y="153.5">CH3_D12</text>
<text x="97" y="161.1">CH3_D0</text>
<text x="97" y="156">CH3_DE</text>
<text x="97.2" y="158.6">CH3_VS</text>
<text x="118.1" y="161.1">CH3_D1</text>
<text x="118.1" y="158.6">GND</text>
<text x="118.1" y="156">CH3_HS</text>
<text x="285.8" y="156">CH3_D13</text>
<text x="285.8" y="158.6">CH3_D15</text>
<text x="285.8" y="161.1">CH3_D16</text>
<text x="308.1" y="158.6">GND</text>
<text x="308.1" y="156">CH3_D14</text>
<text x="308.1" y="161.1">CH3_D17</text>
<text x="97" y="163.7">CH3_D2</text>
<text x="100.4" y="166.2">GND</text>
<text x="118.1" y="166.2">CH3_D4</text>
<text x="118.1" y="163.7">CH3_D3</text>
<text x="285.8" y="163.7">CH3_D18</text>
<text x="290.4" y="166.2">GND</text>
<text x="308.1" y="163.7">CH3_D19</text>
<text x="308.1" y="166.2">CH3_D20</text>
<text x="97" y="168.7">CH3_D5</text>
<text x="97" y="171.3">CH3_D7</text>
<text x="97" y="173.8">CH3_D8</text>
<text x="118.1" y="171.3">GND</text>
<text x="118.1" y="168.7">CH3_D6</text>
<text x="118.1" y="173.8">CH3_D9</text>
<text x="285.6" y="173.8">CH3_HPD</text>
<text x="285.8" y="168.7">CH3_D21</text>
<text x="285.8" y="171.3">CH3_D23</text>
<text x="308.1" y="168.7">CH3_D22</text>
<text x="308.1" y="171.3">GND</text>
<text x="308.1" y="173.8">CH3_INT</text>
<text x="95.8" y="176.4">CH3_D10</text>
<text x="95.9" y="178.9">CH4_CLK</text>
<text x="118.1" y="178.9">GND</text>
<text x="118.1" y="176.4">CH3_D11</text>
<text x="284.4" y="176.4">I2C_B_SCL</text>
<text x="290.4" y="178.9">GND</text>
<text x="308.1" y="176.4">I2C_B_SDA</text>
<text x="308.1" y="178.9">CH4_D12</text>
<text x="10.3" y="185.9">D</text>
<text x="97" y="181.4">CH4_DE</text>
<text x="97.2" y="184">CH4_VS</text>
<text x="118.1" y="181.4">CH4_HS</text>
<text x="118.1" y="184">GND</text>
<text x="285.8" y="181.4">CH4_D13</text>
<text x="285.8" y="184">CH4_D15</text>
<text x="308.1" y="181.4">CH4_D14</text>
<text x="308.1" y="184">GND</text>
<text x="408.2" y="185.9">D</text>
<text x="97" y="189.1">CH4_D2</text>
<text x="97" y="186.5">CH4_D0</text>
<text x="100.4" y="191.6">GND</text>
<text x="118.1" y="186.5">CH4_D1</text>
<text x="118.1" y="189.1">CH4_D3</text>
<text x="118.1" y="191.6">CH4_D4</text>
<text x="285.8" y="189.1">CH4_D18</text>
<text x="285.8" y="186.5">CH4_D16</text>
<text x="290.4" y="191.6">GND</text>
<text x="308.1" y="186.5">CH4_D17</text>
<text x="308.1" y="189.1">CH4_D19</text>
<text x="308.1" y="191.6">CH4_D20</text>
<text x="97" y="194.1">CH4_D5</text>
<text x="97" y="196.7">CH4_D7</text>
<text x="118.1" y="196.7">GND</text>
<text x="118.1" y="194.1">CH4_D6</text>
<text x="285.8" y="194.1">CH4_D21</text>
<text x="285.8" y="196.7">CH4_D23</text>
<text x="308.1" y="194.1">CH4_D22</text>
<text x="308.1" y="196.7">GND</text>
<text x="95.8" y="201.8">CH4_D10</text>
<text x="97" y="199.2">CH4_D8</text>
<text x="118.1" y="199.2">CH4_D9</text>
<text x="118.1" y="201.8">CH4_D11</text>
<text x="285.6" y="199.2">CH4_HPD</text>
<text x="290.4" y="201.8">GND</text>
<text x="308.1" y="199.2">CH4_INT</text>
<text x="308.1" y="201.8">GND</text>
<text x="10.3" y="235.9">E</text>
<text x="408.3" y="235.9">E</text>
<text x="31" y="264.1" transform="rotate(-90 31 264.1)">I2C_A_SCL</text>
<text x="46" y="264.2" transform="rotate(-90 46 264.2)">I2C_A_SDA</text>
<text x="10.3" y="285.9">F</text>
<text x="35" y="286.9">1</text>
<text x="85" y="286.9">2</text>
<text x="135" y="286.9">3</text>
<text x="185" y="286.9">4</text>
<text x="235" y="286.9">5</text>
<text x="285" y="286.9">6</text>
<text x="335" y="286.9">7</text>
<text x="385" y="286.9">8</text>
<text x="408.3" y="285.9">F</text>
</g>
<g font-size="1.8" fill="#a90000">
<text x="106.1" y="101.5">1</text>
<text x="115" y="101.5">2</text>
<text x="296.1" y="101.5">1</text>
<text x="305" y="101.5">2</text>
<text x="106.1" y="104">3</text>
<text x="106.1" y="106.6">5</text>
<text x="115" y="104">4</text>
<text x="115" y="106.6">6</text>
<text x="296.1" y="104">3</text>
<text x="296.1" y="106.6">5</text>
<text x="305" y="104">4</text>
<text x="305" y="106.6">6</text>
<text x="106.1" y="109.1">7</text>
<text x="106.1" y="111.6">9</text>
<text x="114.4" y="111.6">10</text>
<text x="115" y="109.1">8</text>
<text x="296.1" y="109.1">7</text>
<text x="296.1" y="111.6">9</text>
<text x="304.4" y="111.6">10</text>
<text x="305" y="109.1">8</text>
<text x="105.5" y="114.2">11</text>
<text x="105.5" y="116.7">13</text>
<text x="105.5" y="119.3">15</text>
<text x="114.4" y="114.2">12</text>
<text x="114.4" y="116.7">14</text>
<text x="114.4" y="119.3">16</text>
<text x="295.5" y="114.2">11</text>
<text x="295.5" y="116.7">13</text>
<text x="295.5" y="119.3">15</text>
<text x="304.4" y="114.2">12</text>
<text x="304.4" y="116.7">14</text>
<text x="304.4" y="119.3">16</text>
<text x="105.5" y="121.8">17</text>
<text x="105.5" y="124.3">19</text>
<text x="114.4" y="121.8">18</text>
<text x="114.4" y="124.3">20</text>
<text x="295.5" y="121.8">17</text>
<text x="295.5" y="124.3">19</text>
<text x="304.4" y="121.8">18</text>
<text x="304.4" y="124.3">20</text>
<text x="105.5" y="126.9">21</text>
<text x="105.5" y="129.4">23</text>
<text x="105.5" y="132">25</text>
<text x="114.4" y="126.9">22</text>
<text x="114.4" y="129.4">24</text>
<text x="114.4" y="132">26</text>
<text x="295.5" y="126.9">21</text>
<text x="295.5" y="129.4">23</text>
<text x="295.5" y="132">25</text>
<text x="304.4" y="126.9">22</text>
<text x="304.4" y="129.4">24</text>
<text x="304.4" y="132">26</text>
<text x="105.5" y="134.5">27</text>
<text x="105.5" y="137">29</text>
<text x="114.4" y="134.5">28</text>
<text x="114.4" y="137">30</text>
<text x="295.5" y="134.5">27</text>
<text x="295.5" y="137">29</text>
<text x="304.4" y="134.5">28</text>
<text x="304.4" y="137">30</text>
<text x="105.5" y="139.6">31</text>
<text x="105.5" y="142.1">33</text>
<text x="114.4" y="139.6">32</text>
<text x="114.4" y="142.1">34</text>
<text x="295.5" y="139.6">31</text>
<text x="295.5" y="142.1">33</text>
<text x="304.4" y="139.6">32</text>
<text x="304.4" y="142.1">34</text>
<text x="105.5" y="144.7">35</text>
<text x="105.5" y="147.2">37</text>
<text x="105.5" y="149.7">39</text>
<text x="114.4" y="144.7">36</text>
<text x="114.4" y="147.2">38</text>
<text x="295.5" y="144.7">35</text>
<text x="295.5" y="147.2">37</text>
<text x="295.5" y="149.7">39</text>
<text x="304.4" y="144.7">36</text>
<text x="304.4" y="147.2">38</text>
<text x="105.5" y="152.3">41</text>
<text x="105.5" y="154.8">43</text>
<text x="114.4" y="154.8">44</text>
<text x="295.5" y="152.3">41</text>
<text x="295.5" y="154.8">43</text>
<text x="304.4" y="154.8">44</text>
<text x="105.5" y="157.4">45</text>
<text x="105.5" y="159.9">47</text>
<text x="114.4" y="157.4">46</text>
<text x="114.4" y="159.9">48</text>
<text x="295.5" y="157.4">45</text>
<text x="295.5" y="159.9">47</text>
<text x="304.4" y="157.4">46</text>
<text x="304.4" y="159.9">48</text>
<text x="105.5" y="162.4">49</text>
<text x="105.5" y="165">51</text>
<text x="105.5" y="167.5">53</text>
<text x="114.4" y="162.4">50</text>
<text x="114.4" y="165">52</text>
<text x="114.4" y="167.5">54</text>
<text x="295.5" y="162.4">49</text>
<text x="295.5" y="165">51</text>
<text x="295.5" y="167.5">53</text>
<text x="304.4" y="162.4">50</text>
<text x="304.4" y="165">52</text>
<text x="304.4" y="167.5">54</text>
<text x="105.5" y="170.1">55</text>
<text x="105.5" y="172.6">57</text>
<text x="114.4" y="170.1">56</text>
<text x="114.4" y="172.6">58</text>
<text x="295.5" y="170.1">55</text>
<text x="295.5" y="172.6">57</text>
<text x="304.4" y="170.1">56</text>
<text x="304.4" y="172.6">58</text>
<text x="105.5" y="175.1">59</text>
<text x="105.5" y="177.7">61</text>
<text x="114.4" y="175.1">60</text>
<text x="114.4" y="177.7">62</text>
<text x="295.5" y="175.1">59</text>
<text x="295.5" y="177.7">61</text>
<text x="304.4" y="175.1">60</text>
<text x="304.4" y="177.7">62</text>
<text x="105.5" y="180.2">63</text>
<text x="105.5" y="182.8">65</text>
<text x="105.5" y="185.3">67</text>
<text x="114.4" y="180.2">64</text>
<text x="114.4" y="182.8">66</text>
<text x="114.4" y="185.3">68</text>
<text x="295.5" y="180.2">63</text>
<text x="295.5" y="182.8">65</text>
<text x="295.5" y="185.3">67</text>
<text x="304.4" y="180.2">64</text>
<text x="304.4" y="182.8">66</text>
<text x="304.4" y="185.3">68</text>
<text x="105.5" y="187.8">69</text>
<text x="105.5" y="190.4">71</text>
<text x="114.4" y="187.8">70</text>
<text x="114.4" y="190.4">72</text>
<text x="295.5" y="187.8">69</text>
<text x="295.5" y="190.4">71</text>
<text x="304.4" y="187.8">70</text>
<text x="304.4" y="190.4">72</text>
<text x="105.5" y="192.9">73</text>
<text x="105.5" y="195.5">75</text>
<text x="114.4" y="192.9">74</text>
<text x="114.4" y="195.5">76</text>
<text x="295.5" y="192.9">73</text>
<text x="295.5" y="195.5">75</text>
<text x="304.4" y="192.9">74</text>
<text x="304.4" y="195.5">76</text>
<text x="105.5" y="198">77</text>
<text x="105.5" y="200.5">79</text>
<text x="114.4" y="198">78</text>
<text x="114.4" y="200.5">80</text>
<text x="295.5" y="198">77</text>
<text x="295.5" y="200.5">79</text>
<text x="304.4" y="198">78</text>
<text x="304.4" y="200.5">80</text>
<text x="126.8" y="252">1</text>
<text x="131.8" y="252">2</text>
</g>
<g font-size="1.8" fill="#006464">
<text x="112.5" y="148.3">J7</text>
<text x="114.4" y="149.7">40</text>
<text x="302.5" y="148.3">J8</text>
<text x="304.4" y="149.7">40</text>
<text x="112.5" y="150.9">FPGA_J7</text>
<text x="114.4" y="152.3">42</text>
<text x="304.4" y="152.3">42</text>
<text x="32.5" y="242">#PWR030</text>
<text x="32.5" y="244.5">+3V3</text>
<text x="47.5" y="242">#PWR031</text>
<text x="47.5" y="244.5">+3V3</text>
<text x="62.5" y="242">#PWR032</text>
<text x="62.5" y="244.5">+3V3</text>
<text x="77.5" y="242">#PWR033</text>
<text x="77.5" y="244.5">+3V3</text>
<text x="123.7" y="245.8">#PWR034</text>
<text x="32.5" y="248.3">R1</text>
<text x="32.5" y="250.9">4.7k</text>
<text x="47.5" y="248.3">R2</text>
<text x="47.5" y="250.9">4.7k</text>
<text x="62.5" y="248.3">R3</text>
<text x="62.5" y="250.9">4.7k</text>
<text x="77.5" y="248.3">R4</text>
<text x="77.5" y="250.9">4.7k</text>
<text x="123.7" y="248.3">+5V</text>
<text x="132.5" y="248.3">JP1</text>
<text x="132.5" y="250.9">5V-&gt;FPGA</text>
<text x="139.4" y="251">FPGA_5V</text>
</g>
<g font-size="1.8" fill="#0000c2">
<text x="61" y="264.3" transform="rotate(-90 61 264.3)">I2C_B_SCL</text>
<text x="76" y="264.3" transform="rotate(-90 76 264.3)">I2C_B_SDA</text>
</g>
</svg>
